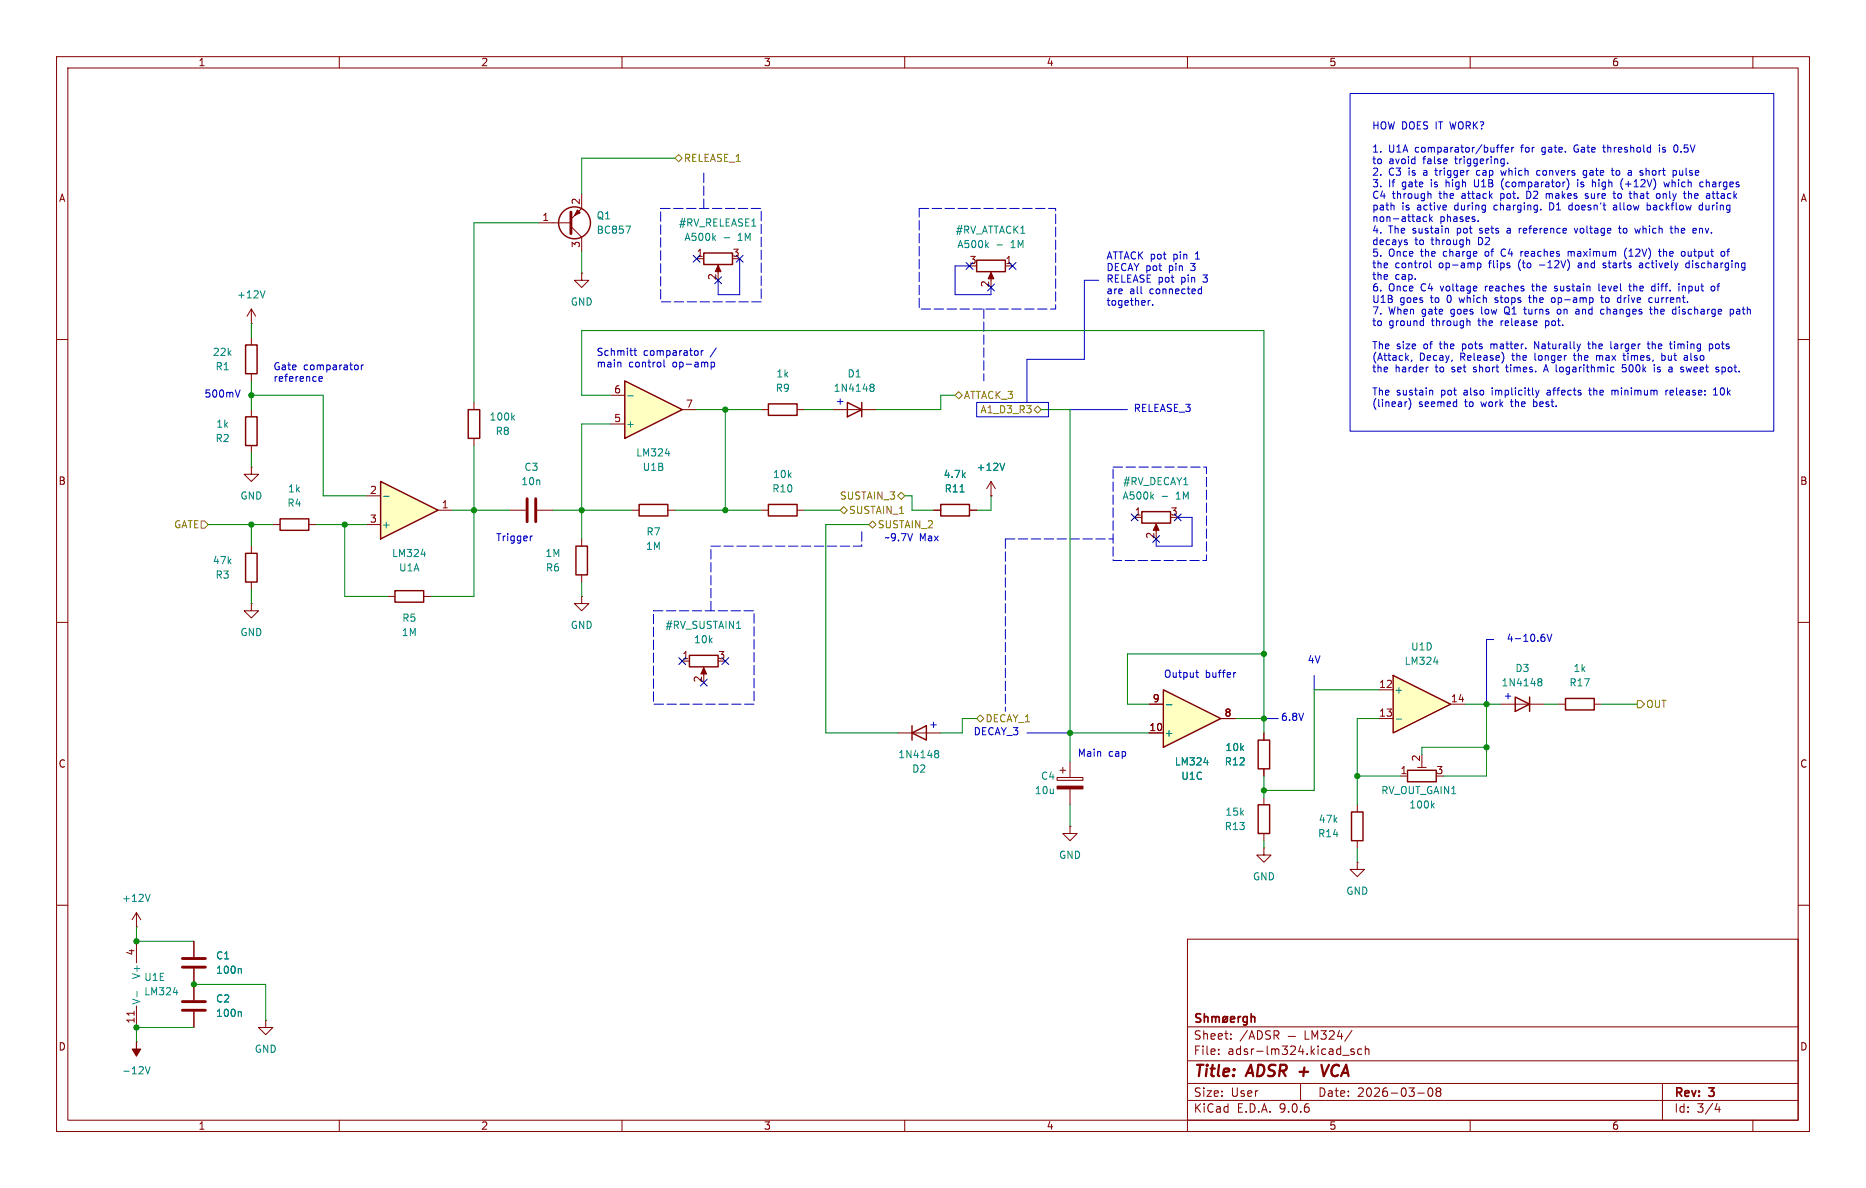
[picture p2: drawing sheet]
<svg xmlns="http://www.w3.org/2000/svg" width="330mm" height="210mm" viewBox="0 0 330 210" stroke-linecap="round" stroke-linejoin="round" font-family="sans-serif">
<g fill="none" stroke="#840000" stroke-width=".18">
<path d="M10 10h310v190h-310zM12 12h306v186h-306zM60 10v2M110 10v2M160 10v2M210 10v2M260 10v2M310 10v2M44.4 59.7v1.3M10 60h2M44.4 66.1v1.2M318 60h2"/>
<path d="M44.4 96.5v1.3M165.1 90.2h1.3M171.4 90.2h1.3M10 110h2M44.4 102.9v1.3M318 110h2M10 160h2M23.7 178.8v.7M24.1 166.4v3.8M24.1 177.8v3.8M34.3 166.4v2.8M34.3 171.2v5.6"/>
<path d="M34.3 178.8v2.8M210 166h108v32h-108zM318 160h2M47 180.4v1.2h1.3l-1.3 1.3-1.3-1.3h1.3M47 180.4h.1M60 198v2M110 198v2M160 198v2M210 198v2M210 194.5h108M210 191.5h108M210 187.5h108"/>
<path d="M210 181.5h108M215.5 186.3v.1M215.5 185.5v.1M217.7 183.6v.1M217.7 182.8v.1M227.8 183.2h1.3M230 191.5v3M230.8 182.2v1.5h.7M232 183.7v-1.5l.5 1.1 .5-1.1v1.5M233.6 182.2h.9l-.5 .6 .5 .1v.7l-.3 .1h-.4l-.2-.1M235.1 182.3l.6-.1 .2 .1 .1 .3-1 1.1h1M236.9 182.1l-.4 1.1h1"/>
<path d="M237.2 182.7v1M237.5 186.5h1.1M239.1 182.1l-1.3 2M239.5 185.5l-.4-.1-.2 .2 .1 .2 .5 .2v.3h-.6M240.8 185.5l-.4-.1-.3 .3v.4l.1 .2h.6M241.5 185.5l.2-.1 .3 .1 .1 .9M241.5 184.9v1.5M250.7 193.2h1.2M252.7 192.4l.2-.1a.81 .81 0 0 1 .6 .6 .81 .81 0 0 1-.3 .8l-.2 .1a.81 .81 0 0 1-.3-1.4zM254.2 192.9l-.2-.2 .2-.4 .5 .1 .1 .2-.3 .3M254.2 192.9l-.2 .3v.5l.2 .1 .5-.1 .1-.2-.1-.4-.2-.2M254.2 192.9h.3"/>
<path d="M260 198v2M294 191.5v6.5M303.7 195l-.4 1.1h.9M304 195.6v1M310 198v2"/>
</g>
<path d="M233.7 188.2l.4 2 .9-2" fill="none" stroke="#840000" stroke-width=".4"/>
<g fill="none" stroke="#840000" stroke-width=".3">
<path d="M212.3 179.3l-.5-.1-.2 .1v.5l.6 .3 .1 .3-.2 .3-.6-.1M213 179.8l.2-.1 .4 .1v.9M213 179.2v1.5M214.3 179.8l.5-.1 .2 .2M214.3 179.7v1M215 179.9l.2-.2 .4 .1v.9M215 179.9v.8M216.4 179.8l.4-.1 .3 .3v.4l-.3 .3-.4-.1-.1-.2v-.4zM217.1 179.7l-.9 1M219 179.7v1M219.4 179.7l-.3 .1-.1 .2M220.6 179.8l-.5-.1-.3 .3v.4l.2 .2h.6"/>
<path d="M220.6 179.7v1.2l-.3 .3-.4-.1M221.3 179.8l.2-.1 .3 .1 .1 .9M221.3 179.2v1.5M217.6 180.2l.7-.1v-.3l-.5-.1-.2 .2 .1 .7h.6"/>
</g>
<path d="M43.4 61h2.1v5.1h-2.1zM43.4 97.8h2.1v5.1h-2.1zM166.4 89.2h5v2h-5z" fill="none" stroke="#840000" stroke-width=".25"/>
<path d="M169.8 87h.7M24.2 175.2v1M30.7 175.4h.7M42.5 171.2l.2 .2v.6M42.5 178.8l.2 .2v.7" fill="none" stroke="#008484" stroke-width=".18"/>
<path d="M32.3 169.4h4M32.3 171h4M32.3 177.1h4M32.3 178.6h4" fill="none" stroke="#840000" stroke-width=".51"/>
<path d="M246.4 119.4l10.1 5.1-10.1 5.1z" fill="#ffffc2"/>
<path d="M246.4 119.4l10.1 5.1-10.1 5.1zM222.5 130.8h2v5.1h-2zM268 123.2l2.5 1.3-2.5 1.2zM270.5 123.2v2.5M276.9 123.5h5v2h-5zM222.5 142.3h2v5h-2zM239 143.5h2v5.1h-2z" fill="none" stroke="#840000" stroke-width=".25"/>
<g fill="none" stroke="#840000" stroke-width=".18">
<path d="M44.4 106.7v1.3h1.3l-1.3 1.2-1.2-1.2h1.2M44.4 106.7h.1M223.5 129.6v1.2M223.5 135.9v1.3M243.8 121.9h2.6M243.8 127h2.6M256.5 124.5h2.6M265.4 124.5h7.6M275.6 124.5h1.3M281.9 124.5h1.3M223.5 149.9v1.2h1.3l-1.3 1.3-1.3-1.3h1.3M223.5 149.9h.1"/>
<path d="M223.5 141v1.3M223.5 147.3v1.3M240 152.4v1.3h1.3l-1.3 1.3-1.2-1.3h1.2M240 152.4h.1M240 142.3v1.2M240 148.6v1.3"/>
</g>
<path d="M253.5 117h.8M246.9 127.1h1M272.1 120.5h.1M272.1 120h.3l.2 .1 .1 .2-.3 .2M272.2 120.5h.2M272.2 120.5l-.1 .1M272.4 120.5l.3 .3-.1 .3-.2 .1h-.3" fill="none" stroke="#008484" stroke-width=".18"/>
<path d="M205.7 121.9l10.2 5.1-10.2 5.1z" fill="#ffffc2"/>
<path d="M135.9 71.4h5.1v2h-5.1zM135.9 89.2h5.1v2h-5.1zM205.7 121.9l10.2 5.1-10.2 5.1z" fill="none" stroke="#840000" stroke-width=".25"/>
<g fill="none" stroke="#840000" stroke-width=".18">
<path d="M44.4 57.2h.1M44.4 54.6l-.7 1.3M44.4 54.6l.8 1.3M44.4 54.6v2.6M134.6 72.4h1.3M141 72.4h1.2M134.6 90.2h1.3M141 90.2h1.2M186.9 137.4h4.6v.5h-4.6zM187.5 136.2h1M188 135.7v1M189.2 134.6v2.8"/>
<path d="M189.2 139.5v2.8M203.2 129.6h2.5M203.2 124.5h2.5M215.9 127h2.5M189.2 146.1v1.2h1.3l-1.3 1.3-1.2-1.3h1.2M189.2 146.1h.1"/>
</g>
<path d="M46.9 51.4l-.5 1.3M206.3 124.6h.9M212.9 134.8h.8" fill="none" stroke="#008484" stroke-width=".18"/>
<path d="M186.9 139h4.6v.5h-4.6z" fill="#840000" stroke="#840000" stroke-width=".18"/>
<path d="M67.3 85.1l10.2 5.1-10.2 5.1z" fill="#ffffc2"/>
<g fill="none" stroke="#840000" stroke-width=".25">
<path d="M172.7 46h5.1v2h-5.1zM43.4 73.7h2.1v5.1h-2.1zM149.9 71.1l2.5 1.3-2.5 1.3zM152.4 71.1v2.6M49.5 91.7h5.1v2h-5.1zM67.3 85.1l10.2 5.1-10.2 5.1zM101.9 96.5h2v5.1h-2zM113 89.2h5.1v2h-5.1zM201.9 90.4h5.1v2.1h-5.1zM69.8 104.4h5.1v2h-5.1zM121.9 115.8h5.1v2.1h-5.1zM161.3 129.6l2.5-1.3v2.5z"/>
<path d="M161.3 128.3v2.5M248.9 136.2h5.1v2h-5.1z"/>
</g>
<g fill="none" stroke="#840000" stroke-width=".18">
<path d="M102.9 48.3v1.2h1.2l-1.2 1.3-1.3-1.3h1.3M102.9 48.3h.1M175.3 48.5v1M177.8 47h1.3M44.4 72.4v1.3M44.4 78.8v1.2M147.3 72.4h7.6M44.4 82.6v1.2h1.3l-1.3 1.3-1.2-1.3h1.2M44.4 82.6h.1M48.3 92.7h1.2M54.6 92.7h1.3M64.8 92.7h2.5"/>
<path d="M64.8 87.6h2.5M77.5 90.2h2.5M90.2 90.2h2.8M95 90.2h2.8M102.9 95.3v1.2M111.8 90.2h1.2M118.1 90.2h1.3M200.7 91.5h1.2M204.5 93v1M68.6 105.4h1.2M74.9 105.4h1.3M102.9 105.4v1.3h1.2l-1.2 1.3-1.3-1.3h1.3"/>
<path d="M102.9 105.4h.1M102.9 101.6v1.3M120.6 116.9h1.3M124.5 118.4v1M158.7 129.6h7.7M247.6 137.2h1.3M250.7 135.7h1.5M251.5 134.6v1.1M24.1 163.8h.1M24.1 161.3l-.7 1.3M24.1 161.3l.8 1.3M24.1 161.3v2.5"/>
</g>
<g fill="none" stroke="#008484" stroke-width=".18">
<path d="M176.3 43.3h1M154 68.4l.1 .1M154 68l.3-.1 .2 .1 .1 .2-.3 .3M154.1 68.5h.2M154.1 68.5h-.1M154.3 68.5l.3 .2-.1 .4-.2 .1-.3-.1M67.8 87.7h1M74.5 98h.8M205.5 87.7h1M130.3 111.1h.7M165.4 133.2h.1M165.4 132.7h.4l.1 .1 .1 .2-.2 .2"/>
<path d="M165.5 133.2h.3M165.5 133.2l-.1 .1M165.8 133.2l.2 .3-.1 .3-.1 .1h-.4M26.5 158.1l-.4 1.2M253.3 142.4l.3 .4M253.6 142l-.4 .5"/>
</g>
<g fill="#840000" stroke="#840000" stroke-width=".18">
<path d="M175.3 48.2l.5 1.1h-1z"/>
<path d="M124.5 118l.5 1.1h-1z"/>
<path d="M204.5 92.6l.5 1.1h-1z"/>
</g>
<path d="M93.2 88.2v4M94.7 88.2v4" fill="none" stroke="#840000" stroke-width=".51"/>
<path d="M110.5 67.3l10.1 5.1-10.1 5.1z" fill="#ffffc2"/>
<g fill="none" stroke="#840000" stroke-width=".25">
<path d="M124.5 44.7h5v2.1h-5zM82.8 72.4h2v5.1h-2zM110.5 67.3l10.1 5.1-10.1 5.1z"/>
<circle cx="101.6" cy="39.4" r="2.82"/>
</g>
<g fill="none" stroke="#840000" stroke-width=".18">
<path d="M95.2 39.4h5.8M102.9 34.3v2.5l-1.9 2M101 40l1.9 1.9v2.6M123.2 45.7h1.3M127 47.3v1M83.8 71.1v1.3M83.8 77.5v1.3M107.9 74.9h2.6M107.9 69.9h2.6M120.6 72.4h2.6M165.1 90.2h1.3M171.4 90.2h1.3"/>
<path d="M175.3 87.6h.1M175.3 85.1l-.8 1.3M175.3 85.1l.7 1.3M175.3 85.1v2.5M203.2 129.6h2.5M203.2 124.5h2.5M215.9 127h2.5M223.5 129.6v1.2M223.5 135.9v1.3M34.3 166.4v2.8M34.3 171.2v5.6M34.3 178.8v2.8"/>
<path d="M24.1 184.2h.1"/>
</g>
<g fill="none" stroke="#008484" stroke-width=".18">
<path d="M110.7 40h.8l-.5 1.2M128.1 42h.9M90.6 73.8l.4 .5M91 73.4l-.5 .5M111 70h1M117.7 80.2h.7M169.8 87h.7M177.7 81.9l-.4 1.2M206.3 124.6h.9M212.9 134.8h.8M42.5 178.8l.2 .2v.7M42.5 171.2l.2 .2v.6"/>
<path d="M25.7 188.6l.4 1.2 .4-1.2"/>
</g>
<g fill="#840000" stroke="#840000" stroke-width=".18">
<path d="M24.1 184.2v1.2h.8l-.8 1.3-.7-1.3h.7z"/>
<path d="M102.1 37.1l.5 .5-1 .5z"/>
<path d="M127 46.9l.5 1.1h-1z"/>
</g>
<path d="M101 37.5v3.8" fill="none" stroke="#840000" stroke-width=".51"/>
<path d="M119.4 28l.6-.7 .6 .7-.6 .6zM169.5 69.2l.7 .7-.7 .6-.6-.6zM183.5 71.8l.6 .6-.6 .6-.6-.6zM35.6 92.1h.6l.6 .6-.6 .7h-.6zM148.6 90.2l.6-.6 .7 .6-.7 .6zM153.7 92.7l.6-.6 .6 .6-.6 .7zM159.4 87l.6 .6-.6 .7-.7-.7zM172.7 127l.7-.6 .6 .6-.6 .7zM289.6 123.8h.6l.6 .7-.6 .6h-.6z" fill="none" stroke="#848400" stroke-width=".18"/>
<path d="M116.8 36.8h17.8v16.6h-17.8zM124.5 36.8v-6.3M162.6 36.8h24.1v17.8h-24.1zM174 54.6v12.7M125.7 96.5h26.7M152.4 94v2.5M177.8 95.3h19M177.8 95.3v30.4M196.8 82.6h16.6v16.5h-16.6zM115.6 108h17.7v16.5h-17.7zM125.7 108v-11.5" fill="none" stroke="#0000c2" stroke-width=".18" stroke-dasharray="1.7 .6"/>
<g fill="none" stroke="#0000c2" stroke-width=".18">
<path d="M238.8 16.5h74.9v59.7h-74.9zM246.5 36.3v.8M252.3 38.4l-.4-.1-.2 .3 .1 .5h.5M252.7 34.2l.4 .2v.7M252.8 37.9v1.3M253 38.7l.3 .5M253.3 38.3l-.5 .5M260.8 31.8v1l.2 .2M261.2 30.2l-.1 .5 .3 .3M261.4 39v.2M264.6 26h.5M265.1 25.6l-.2 .1"/>
<path d="M265.3 26h.5M265.4 30.1l.3 .9 .2-.6M265.8 25.6l-.3 .2v1.1M265.8 31.6a1.47 1.47 0 0 0 .1 1.9M265.9 28.1l.1 .1M266 28.1v1.1M266 28.9h-.1M266.2 26.5l.6-.2-.1-.2-.3-.1-.2 .2 .1 .6h.4M266.6 28.8v.1M267.3 26v.9M267.7 26l-.4 .3M270 33.8v1.3h.3"/>
<path d="M272.4 30.2l-.4-.1-.2 .3 .1 .5h.5M272.5 37v.1M273.5 34.2v.9M273.5 34.3h.1M274.1 35.8v1.3h.3M277.3 31.8a1.47 1.47 0 0 1-.2 1.7M277.9 36.3h-.3l-.2 .2 .1 .5 .4 .1M278.6 25.7l-.2 .5 .2 .6M279 32.2v.8M280.6 30.2l-.4-.1-.2 .3 .1 .5h.5M280.6 30.1v1.1l-.3 .2-.3-.1M280.8 34.3l-.3-.1-.2 .3 .6 .3"/>
<path d="M280.9 34.9l-.2 .2-.4-.1M282.1 32.2l.1 .8M283.4 26h.5M283.6 25.6v1.1l.3 .2M284.9 30.1h.5M285.2 30.9l.2 .1M285.4 36.3h.4M285.4 33.8v1.1l.3 .2M285.9 36.6h-.4l-.2 .2 .2 .3h.4M286 30.1l-.2 .3v.3l.2 .3M286.4 39.9v1.1l.3 .2M286.6 32.7l.4 .8"/>
<path d="M286.8 31.8l-.2 .6M287.5 32.5h1M289 33.8v1.3M289.1 34.3h-.1M291.3 36.3h.4l.2 .2-.1 .6h-.5M291.3 35.8v1.3M291.5 30.1l-.4 .2M293.5 34.3l.1 .5-.1 .2-.3 .1M293.5 25.6v.1M293.5 26v.9M294.3 32.2l.2 .8 .2-.6 .3 .6 .2-.8M296.3 39.9v1.3"/>
<path d="M296.3 25.6a.68 .68 0 0 1 .5 .7 .68 .68 0 0 1-.5 .6M296.4 30.2l.1 .2-.1 .5M297 30.1l.1 .8h.4M298.6 34.3l.4-.1 .2 .2M298.6 33.8v1.3M301.1 36.3h-.4l-.2 .2 .1 .6h.5M301.1 35.8v1.3M301.2 33h-.4M301.8 31.8v1.2M301.8 32.2v.1M303 33.8v1.1l.3 .2M130.8 45.7v6.4h-3.8v-2.6"/>
<path d="M171.4 47h-2.5v5.1h6.4v-1.3M194.3 49.5h-2.5v14h-10.2v7.6M203.1 53.1v.9M203.4 53.1l-.3 .3M203.8 53.8v.2M212 51.9h.5M212 51.1h.5M212.5 50.7v1.2M248.7 42.8l.2 .2-.2 .2M248.7 42.4l.1 .1M251.7 56.3v1.3M251.7 57.5l-.1 .1"/>
<path d="M253 46.1v1.1l.1 .1M256.1 40.4l.1 .8M259.8 42.5l.1 .7M259.9 56.8l.1 .8M261.3 46.5v1.3M261.4 46.5l.4 .1 .1 .5-.2 .2h-.4M264.4 53.4l.1 .1M264.6 52.6l-.2 .2 .2 .2M265.7 44.1l-.2 .5 .2 .6M266.1 54.7v.4l.2 .4M266.7 40.4h-.1M266.7 40.7l-.2 .2 .2 .3"/>
<path d="M269 44.4v.9M269 40.4l-.3 .2M269.3 44.4l-.3 .3M269.5 54.7h.4M269.6 54.2v1.1l.3 .2M270.3 52.6h.5M270.5 52.2v1.1l.3 .2M270.9 50.6h.4M271 50.2l.1 1.2M272.2 46.9h1M273.3 56.7v1.3M273.3 57.5l.2 .1"/>
<path d="M273.5 56.7l-.2 .1M274.9 52.7l-.3-.1-.2 .3v.5l.2 .1 .3-.1M274.9 51.4h.4M275.3 50.6l-.4 .2 .1 .1 .3 .1M275.5 54.7l-.1 .2v.5l.2 .1h.3M277.3 44.6l.4-.2 .2 .2M277.3 44.4v.9M278.4 40.4l.3 .8 .3-.8M279.2 54.7l.1 .8M279.3 55.5h-.5M279.3 55h-.5M279.5 46.5l-.4 .1"/>
<path d="M279.6 46.9h-.3l-.2 .1v.3h.5M282.8 50.2v1l.1 .2M283.1 52.6h.5M283.2 52.2v1.1l.4 .2M283.3 54.7h.4M283.7 55.5h-.4M284 46.6l-.3-.1-.2 .2 .5 .4M284 47.2l-.1 .1h-.4M286.2 40.4h.5M286.3 52.6l.3 .1M286.6 53.4l-.3 .1M286.6 52.2v1.3"/>
<path d="M287.7 43.8a1.46 1.46 0 0 0 0 2M288 50.6h.5M288.2 50.2v1l.3 .2M290.1 40.4l-.3 .8-.2-.6M290.4 46.6l.1 .7M290.5 46.8l-.4 .1-.2 .1 .2 .3h.4M291.7 54.7h.5M291.8 52.6l.4 .1M291.9 54.2v1.1l.3 .2M292.2 53.4l-.4 .1M292.3 50.6h.4M292.6 54.2v1.3"/>
<path d="M292.7 51.4h-.4M292.7 50.2v1.2M293 54.7l-.4 .1M293.3 44.4h.5M293.5 44v1.1l.3 .2M294.2 44v1.3M294.4 44.4l-.2 .2M295.3 40.4h.5M295.6 41.1l.2 .1M296.6 40.4l-.3 .1M296.9 50.2v.1M296.9 50.6v.8"/>
<path d="M297 54.7v.8M297.5 50.7l.4-.1 .2 .2M297.5 50.6v.8M297.9 44.5l.1 .2-.1 .5M298.6 46.5l-.4 .1-.1 .5 .3 .2h.3M298.7 46.1v1.2M300.5 40.4v.8M300.9 40.4l-.4 .1M302.8 50.6h.3l.2 .2-.1 .5-.4 .1M303.6 50.6h.5M304.1 50.2l-.3 .1v1.1M304.5 44.5l.3-.1 .2 .3-.1 .5h-.4"/>
<path d="M305.4 44.4h.5M305.9 44l-.3 .2v1.1M306 54.7h.4l.2 .2-.1 .6h-.5M306 54.7v1.2M307.1 54.7h.5M307.6 55h-.3l-.2 .2v.3h.5M42.5 68.9l-.5 1.3M56.5 66.6v.7h.4M56.9 66.6l.1 .3-.6 .1M63.1 64.5l.3 .3v.3l-.3 .3M63.9 64.5v.9M64.3 64.5l-.4 .3"/>
<path d="M109.7 64.1l.1 .8M112.1 62h.5M112.3 61.6v1l.3 .2M117.4 63.6v1.1l.2 .2M123.2 62l.3 .2v.4l-.3 .2M124 62v.8M124.4 62l-.4 .2M125.8 64v1.3M125.8 64.1l.3-.1 .3 .3-.1 .5h-.5M172.7 71.1h12.7v2.6h-12.7zM189.2 72.4h10.2M248.7 63.2l.4 .5"/>
<path d="M248.8 71l-.3 .1M249.1 62.8l-.5 .5M249.3 70.7a1.47 1.47 0 0 1-.2 1.7M249.7 63.6l-.1 .3M253 69l.4 .2v.6M263.7 60.8v.9M263.8 60.8l-.1 .1M265.9 62.8v.8M266.3 64.9h.4M266.4 64.5l.1 1.2M271.2 70.6v1.3M271.2 71.8l.1 .1"/>
<path d="M271.4 61.7v-1.3l.7 1.3M271.6 69l.3 .8M271.9 69.8l-.3 .5M272.2 69l-.3 .8M273.1 65.4h.6M273.4 64.5l-.4 1.2M273.8 69h-.2M273.8 69.3l-.2 .2 .2 .3M278.4 62.4l.1 1.2M280.8 60.8h.5M281 60.4v1.1l.3 .2M281 69h.4"/>
<path d="M281.1 68.6v1l.3 .2M282.3 62.8v.9M282.7 62.8l-.4 .2M284.9 61.6l.2 .1M285.1 69.1l.3-.1 .2 .2M285.1 69v.8M285.3 64.9l.1 .1M285.4 65.7h-.1M285.7 60.8l-.2 .1M285.7 61.2l-.2 .1 .2 .4M287.2 62.4v1.1l.3 .2M287.5 64.5h-.6v.6l.5-.1 .2 .2"/>
<path d="M287.6 65.5l-.2 .2-.5-.1M291.3 60.8h.5M291.5 60.4v1.1l.3 .2M292.2 60.4v1.3M292.4 60.8l-.2 .1M293.1 65.7h.5M293.6 65l-.3-.1-.2 .2 .1 .2 .4 .1M293.9 62.9l.4-.1 .2 .3-.1 .5h-.5M293.9 62.4v1.3M294.6 69v.8M295 69l-.4 .2M295.4 69v.8"/>
<path d="M295.9 69.3l-.6 .1M296.1 60.4v.1M296.1 60.8v.9M298.2 64.9l.2 .8 .3-.6M298.4 62.9v.8M298.4 63.6l-.4 .1M298.4 63.2h-.4M302.3 60.9l.4-.1 .2 .2-.1 .6h-.5M302.3 60.8v1.3M303 68.9l.4-.3v1.2M303 69.8h.8M303.6 60.8l-.2 .2v.4l.2 .3"/>
<path d="M304.5 65h.5M304.5 65.7h.5M304.5 64.9v1.3M94.1 94.8l-.3 .1M208.3 91.5h2.5v5h-6.3v-1.2M211.5 118.9h.4M211.6 118.5v1l.3 .2M218.5 118.9l-.3 .1M232.4 119.4v2.5M264.2 113h-1.3v11.5M273.1 112.7l.1 .1-.1 .5M273.6 112.1l.4 1.3 .4-1.3"/>
<path d="M181.6 129.6h7.6M223.5 127h2.6"/>
</g>
<g fill="none" stroke="#008400" stroke-width=".18">
<path d="M95.2 39.4h-11.4v31.7M119.4 28h-16.5v6.3M44.4 57.2v2.5M102.9 44.5v3.8M44.4 67.3v5.1M44.4 69.9h12.7v17.7h7.7M83.8 78.8v26.6h-7.6M107.9 69.9h-5v-11.5h120.6v71.2M107.9 74.9h-5v20.4M123.2 72.4h11.4M128.3 72.4v17.8M142.2 72.4h5.1"/>
<path d="M168.9 69.9h-2.5v2.5h-11.5M184.1 72.4h5.1v62.2M36.8 92.7h11.5M44.4 80v2.6M44.4 92.7v3.8M55.9 92.7h8.9M61 92.7v12.7h7.6M80 90.2h10.2M97.8 90.2h14M119.4 90.2h15.2M142.2 90.2h6.4M153.7 92.7h-7.7v36.9h12.7"/>
<path d="M160 87.6h1.3v2.6h3.8M175.3 87.6v2.6h-2.6M44.4 104.2v2.5M102.9 102.9v2.5M223.5 115.6h-24.1v8.9h3.8M172.7 127h-2.5v2.6h-3.8M189.2 129.6h14M218.4 127h5.1M223.5 137.2v3.8M240 137.2h7.6M243.8 127h-3.8v15.3M243.8 121.9h-11.4v17.8h-8.9"/>
<path d="M259.1 124.5h6.3M262.9 124.5v12.7h-7.6M262.9 132.1h-11.4v1.3M273 124.5h2.6M283.2 124.5h6.4M189.2 142.3v3.8M223.5 148.6v1.3M240 149.9v2.5M24.1 163.8v2.6h10.2M34.3 174h12.7v6.4M34.3 181.6h-10.2v2.6"/>
</g>
<g fill="none" stroke="#000084" stroke-width=".18">
<path d="M122.6 45.1l1.2 1.2M123.8 45.1l-1.2 1.2M126.4 48.9l1.2 1.3M127.6 48.9l-1.2 1.3M130.2 45.1l1.2 1.2M131.4 45.1l-1.2 1.2M170.8 46.4l1.3 1.2M172.1 46.4l-1.3 1.2M174.7 50.2l1.2 1.2M175.9 50.2l-1.2 1.2M178.5 46.4l1.2 1.2M179.7 46.4l-1.2 1.2"/>
<path d="M200.1 90.8l1.2 1.3M201.3 90.8l-1.2 1.3M203.9 94.7l1.2 1.2M205.1 94.7l-1.2 1.2M207.7 90.8l1.2 1.3M208.9 90.8l-1.2 1.3M120 116.2l1.3 1.3M121.3 116.2l-1.3 1.3M127.7 116.2l1.2 1.3M128.9 116.2l-1.2 1.3M123.9 120.1l1.2 1.2M125.1 120.1l-1.2 1.2"/>
</g>
<g fill="#008400" stroke="#008400" stroke-width=".18">
<circle cx="262.9" cy="124.5" r=".46"/>
<circle cx="262.9" cy="132.1" r=".46"/>
<circle cx="223.5" cy="139.7" r=".46"/>
<circle cx="240" cy="137.2" r=".46"/>
<circle cx="128.3" cy="72.4" r=".46"/>
<circle cx="83.8" cy="90.2" r=".46"/>
<circle cx="44.4" cy="69.9" r=".46"/>
<circle cx="61" cy="92.7" r=".46"/>
<circle cx="102.9" cy="90.2" r=".46"/>
<circle cx="128.3" cy="90.2" r=".46"/>
<circle cx="189.2" cy="129.6" r=".46"/>
<circle cx="223.5" cy="115.6" r=".46"/>
<circle cx="223.5" cy="127" r=".46"/>
<circle cx="44.4" cy="92.7" r=".46"/>
<circle cx="24.1" cy="181.6" r=".46"/>
<circle cx="34.3" cy="174" r=".46"/>
<circle cx="24.1" cy="166.4" r=".46"/>
</g>
<g font-size="2.8" fill="#840000">
<text x="211" y="190.9">Title:</text>
<text x="220.7" y="190.9">ADSR +</text>
<text x="235.4" y="190.9">VCA</text>
</g>
<g font-size="2.1" fill="#840000">
<text x="211" y="184">Sheet:</text>
<text x="219.2" y="184">/ADSR</text>
<text x="211" y="186.7">File:</text>
<text x="217.1" y="186.7">adsr-lm324.kicad_sch</text>
<text x="211" y="196.9">KiCad</text>
<text x="211" y="194.1">Size:</text>
<text x="217.7" y="194.1">User</text>
<text x="218.7" y="196.9">E.D.A.</text>
<text x="226.3" y="196.9">9.0.6</text>
<text x="233" y="194.1">Date:</text>
<text x="240" y="194.1">2026-03-08</text>
<text x="296" y="194.3">Rev:</text>
<text x="296" y="196.9">Id:</text>
<text x="300.1" y="196.9">3/4</text>
<text x="302.4" y="194.3">3</text>
</g>
<g font-size="1.8" fill="#840000">
<text x="35" y="11.9">1</text>
<text x="85" y="11.9">2</text>
<text x="135" y="11.9">3</text>
<text x="185" y="11.9">4</text>
<text x="235" y="11.9">5</text>
<text x="285" y="11.9">6</text>
<text x="10.3" y="35.9">A</text>
<text x="318.3" y="35.9">A</text>
<text x="95.8" y="39.1">1</text>
<text x="102.6" y="36.3" transform="rotate(-90 102.6 36.3)">2</text>
<text x="102.6" y="43.9" transform="rotate(-90 102.6 43.9)">3</text>
<text x="123.1" y="45.5">1</text>
<text x="129.5" y="45.5">3</text>
<text x="171.4" y="46.8">3</text>
<text x="177.7" y="46.8">1</text>
<text x="126.7" y="49.6" transform="rotate(-90 126.7 49.6)">2</text>
<text x="175" y="50.9" transform="rotate(-90 175 50.9)">2</text>
<text x="108.5" y="69.6">6</text>
<text x="108.5" y="74.7">5</text>
<text x="121.2" y="72.2">7</text>
<text x="10.3" y="85.9">B</text>
<text x="65.3" y="87.4">2</text>
<text x="78" y="89.9">1</text>
<text x="318.3" y="85.9">B</text>
<text x="65.3" y="92.5">3</text>
<text x="200.6" y="91.2">1</text>
<text x="204.2" y="95.3" transform="rotate(-90 204.2 95.3)">2</text>
<text x="206.9" y="91.2">3</text>
<text x="120.6" y="116.6">1</text>
<text x="126.9" y="116.6">3</text>
<text x="124.2" y="120.7" transform="rotate(-90 124.2 120.7)">2</text>
<text x="203.8" y="124.2">9</text>
<text x="243.8" y="121.7">12</text>
<text x="256.5" y="124.2">14</text>
<text x="203.2" y="129.3">10</text>
<text x="216.5" y="126.8">8</text>
<text x="243.8" y="126.8">13</text>
<text x="10.3" y="135.9">C</text>
<text x="247.6" y="136.9">1</text>
<text x="251.2" y="134.7" transform="rotate(-90 251.2 134.7)">2</text>
<text x="253.9" y="136.9">3</text>
<text x="318.3" y="135.9">C</text>
<text x="23.9" y="169" transform="rotate(-90 23.9 169)">4</text>
<text x="10.3" y="185.9">D</text>
<text x="23.9" y="181" transform="rotate(-90 23.9 181)">11</text>
<text x="318.3" y="185.9">D</text>
<text x="35" y="199.9">1</text>
<text x="85" y="199.9">2</text>
<text x="135" y="199.9">3</text>
<text x="185" y="199.9">4</text>
<text x="235" y="199.9">5</text>
<text x="285" y="199.9">6</text>
</g>
<g font-size="1.8" fill="#0000c2">
<text x="242.6" y="23.1">HOW DOES IT WORK?</text>
<text x="242.6" y="27.2">1.</text>
<text x="242.6" y="29.2">to</text>
<text x="245.6" y="27.2">U1A</text>
<text x="245.6" y="29.2">avoid</text>
<text x="250.4" y="27.2">comparator/buffer</text>
<text x="251.8" y="29.2">false</text>
<text x="257.6" y="29.2">triggering.</text>
<text x="269.3" y="27.2">for</text>
<text x="273.1" y="27.2">gate.</text>
<text x="279" y="27.2">Gate</text>
<text x="284.4" y="27.2">threshold</text>
<text x="294.5" y="27.2">is</text>
<text x="297.3" y="27.2">0.5V</text>
<text x="242.6" y="31.3">2.</text>
<text x="242.6" y="33.3">3.</text>
<text x="242.6" y="35.4">C4</text>
<text x="245.6" y="31.3">C3</text>
<text x="245.6" y="33.3">If</text>
<text x="246.2" y="35.4">through</text>
<text x="248.1" y="33.3">gate</text>
<text x="249.2" y="31.3">is</text>
<text x="252" y="31.3">a</text>
<text x="253.3" y="33.3">is</text>
<text x="254.3" y="31.3">trigger</text>
<text x="254.6" y="35.4">the</text>
<text x="256.1" y="33.3">high</text>
<text x="258.8" y="35.4">attack</text>
<text x="261.4" y="33.3">U1B</text>
<text x="261.8" y="31.3">cap</text>
<text x="265.8" y="35.4">pot.</text>
<text x="266.3" y="31.3">which</text>
<text x="266.3" y="33.3">(comparator)</text>
<text x="270.6" y="35.4">D2</text>
<text x="272.8" y="31.3">convers</text>
<text x="274.3" y="35.4">makes</text>
<text x="280" y="33.3">is</text>
<text x="281.3" y="31.3">gate</text>
<text x="281.4" y="35.4">sure</text>
<text x="282.8" y="33.3">high</text>
<text x="286.6" y="31.3">to</text>
<text x="286.6" y="35.4">to</text>
<text x="288.1" y="33.3">(+12V)</text>
<text x="289.6" y="31.3">a</text>
<text x="289.7" y="35.4">that</text>
<text x="291.9" y="31.3">short</text>
<text x="294.6" y="35.4">only</text>
<text x="296" y="33.3">which</text>
<text x="297.9" y="31.3">pulse</text>
<text x="299.7" y="35.4">the</text>
<text x="302.5" y="33.3">charges</text>
<text x="303.9" y="35.4">attack</text>
<text x="242.6" y="37.4">path</text>
<text x="242.6" y="39.4">non-attack</text>
<text x="242.6" y="41.5">4.</text>
<text x="245.6" y="41.5">The</text>
<text x="247.9" y="37.4">is</text>
<text x="249.9" y="41.5">sustain</text>
<text x="250.7" y="37.4">active</text>
<text x="254.6" y="39.4">phases.</text>
<text x="257.5" y="37.4">during</text>
<text x="257.9" y="41.5">pot</text>
<text x="262.1" y="41.5">sets</text>
<text x="264.7" y="37.4">charging.</text>
<text x="267.2" y="41.5">a</text>
<text x="269.5" y="41.5">reference</text>
<text x="274.7" y="37.4">D1</text>
<text x="278.3" y="37.4">doesn't</text>
<text x="279.6" y="41.5">voltage</text>
<text x="286.4" y="37.4">allow</text>
<text x="287.6" y="41.5">to</text>
<text x="290.7" y="41.5">which</text>
<text x="292.5" y="37.4">backflow</text>
<text x="297.2" y="41.5">the</text>
<text x="301.3" y="41.5">env.</text>
<text x="302" y="37.4">during</text>
<text x="195.6" y="46.1">ATTACK pot</text>
<text x="207.6" y="46.1">pin</text>
<text x="211.7" y="46.1">1</text>
<text x="242.6" y="43.5">decays</text>
<text x="242.6" y="45.6">5.</text>
<text x="242.6" y="47.6">the</text>
<text x="245.6" y="45.6">Once</text>
<text x="246.7" y="47.6">control</text>
<text x="250.2" y="43.5">to</text>
<text x="251.4" y="45.6">the</text>
<text x="253.3" y="43.5">through</text>
<text x="254.6" y="47.6">op-amp</text>
<text x="255.5" y="45.6">charge</text>
<text x="261.7" y="43.5">D2</text>
<text x="263.1" y="45.6">of</text>
<text x="263.6" y="47.6">flips</text>
<text x="266.1" y="45.6">C4</text>
<text x="269" y="47.6">(to</text>
<text x="269.8" y="45.6">reaches</text>
<text x="272.9" y="47.6">-12V)</text>
<text x="278.3" y="45.6">maximum</text>
<text x="280" y="47.6">and</text>
<text x="284.6" y="47.6">starts</text>
<text x="288.5" y="45.6">(12V)</text>
<text x="291.2" y="47.6">actively</text>
<text x="294.9" y="45.6">the</text>
<text x="299" y="45.6">output</text>
<text x="299.6" y="47.6">discharging</text>
<text x="195.6" y="48.1">DECAY pot</text>
<text x="195.6" y="50.2">RELEASE pot</text>
<text x="195.6" y="52.2">are</text>
<text x="199.8" y="52.2">all</text>
<text x="203.4" y="52.2">connected</text>
<text x="206.8" y="48.1">pin</text>
<text x="209" y="50.2">pin</text>
<text x="210.9" y="48.1">3</text>
<text x="213.1" y="50.2">3</text>
<text x="242.6" y="49.7">the</text>
<text x="242.6" y="51.7">6.</text>
<text x="242.6" y="53.8">U1B</text>
<text x="245.6" y="51.7">Once</text>
<text x="246.7" y="49.7">cap.</text>
<text x="247.6" y="53.8">goes</text>
<text x="251.4" y="51.7">C4</text>
<text x="253.1" y="53.8">to</text>
<text x="255" y="51.7">voltage</text>
<text x="256.2" y="53.8">0</text>
<text x="258.6" y="53.8">which</text>
<text x="263.1" y="51.7">reaches</text>
<text x="265.1" y="53.8">stops</text>
<text x="271.3" y="53.8">the</text>
<text x="271.6" y="51.7">the</text>
<text x="275.4" y="53.8">op-amp</text>
<text x="275.8" y="51.7">sustain</text>
<text x="283.8" y="51.7">level</text>
<text x="284.5" y="53.8">to</text>
<text x="287.5" y="53.8">drive</text>
<text x="289.4" y="51.7">the</text>
<text x="293.3" y="53.8">current.</text>
<text x="293.6" y="51.7">diff.</text>
<text x="298.5" y="51.7">input</text>
<text x="195.6" y="54.3">together.</text>
<text x="242.6" y="55.8">7.</text>
<text x="242.6" y="57.8">to</text>
<text x="245.6" y="55.8">When</text>
<text x="245.6" y="57.8">ground</text>
<text x="251.6" y="55.8">gate</text>
<text x="253.3" y="57.8">through</text>
<text x="256.8" y="55.8">goes</text>
<text x="261.7" y="57.8">the</text>
<text x="262.4" y="55.8">low</text>
<text x="265.9" y="57.8">release</text>
<text x="266.7" y="55.8">Q1</text>
<text x="270.5" y="55.8">turns</text>
<text x="273.9" y="57.8">pot.</text>
<text x="276.5" y="55.8">on</text>
<text x="279.9" y="55.8">and</text>
<text x="284.6" y="55.8">changes</text>
<text x="293.5" y="55.8">the</text>
<text x="297.7" y="55.8">discharge</text>
<text x="308" y="55.8">path</text>
<text x="48.3" y="65.6">Gate</text>
<text x="53.7" y="65.6">comparator</text>
<text x="105.4" y="63.1">Schmitt</text>
<text x="105.4" y="65.2">main</text>
<text x="111.2" y="65.2">control</text>
<text x="113.8" y="63.1">comparator</text>
<text x="119.1" y="65.2">op-amp</text>
<text x="125.8" y="63.1">/</text>
<text x="242.6" y="61.9">The</text>
<text x="242.6" y="64">(Attack,</text>
<text x="246.9" y="61.9">size</text>
<text x="251" y="64">Decay,</text>
<text x="251.9" y="61.9">of</text>
<text x="254.9" y="61.9">the</text>
<text x="258.3" y="64">Release)</text>
<text x="259" y="61.9">pots</text>
<text x="264.3" y="61.9">matter.</text>
<text x="267.7" y="64">the</text>
<text x="271.9" y="64">longer</text>
<text x="272.2" y="61.9">Naturally</text>
<text x="279" y="64">the</text>
<text x="282" y="61.9">the</text>
<text x="283.2" y="64">max</text>
<text x="286.1" y="61.9">larger</text>
<text x="288.2" y="64">times,</text>
<text x="292.9" y="61.9">the</text>
<text x="295.1" y="64">but</text>
<text x="297" y="61.9">timing</text>
<text x="299.3" y="64">also</text>
<text x="304.1" y="61.9">pots</text>
<text x="36.1" y="70.5">500mV</text>
<text x="48.3" y="67.7">reference</text>
<text x="147.7" y="71.8">+</text>
<text x="242.6" y="66">the</text>
<text x="242.6" y="70.1">The</text>
<text x="246.7" y="66">harder</text>
<text x="246.9" y="70.1">sustain</text>
<text x="254" y="66">to</text>
<text x="255" y="70.1">pot</text>
<text x="257" y="66">set</text>
<text x="259.1" y="70.1">also</text>
<text x="261" y="66">short</text>
<text x="264.3" y="70.1">implicitly</text>
<text x="267.1" y="66">times.</text>
<text x="274" y="66">A logarithmic</text>
<text x="274.2" y="70.1">affects</text>
<text x="281.9" y="70.1">the</text>
<text x="286.1" y="70.1">minimum</text>
<text x="288.2" y="66">500k</text>
<text x="294" y="66">is</text>
<text x="295.8" y="70.1">release:</text>
<text x="296.8" y="66">a</text>
<text x="299.1" y="66">sweet</text>
<text x="304.5" y="70.1">10k</text>
<text x="305.5" y="66">spot.</text>
<text x="200.4" y="73">RELEASE_3</text>
<text x="242.6" y="72.2">(linear)</text>
<text x="250.9" y="72.2">seemed</text>
<text x="259.2" y="72.2">to</text>
<text x="262.2" y="72.2">work</text>
<text x="267.7" y="72.2">the</text>
<text x="271.8" y="72.2">best.</text>
<text x="87.6" y="95.9">Trigger</text>
<text x="156.4" y="95.9">~9.7V</text>
<text x="162.6" y="95.9">Max</text>
<text x="266.4" y="113.7">4-10.6V</text>
<text x="231.2" y="117.5">4V</text>
<text x="205.7" y="120">Output</text>
<text x="213.1" y="120">buffer</text>
<text x="265.8" y="123.8">+</text>
<text x="164.2" y="128.9">+</text>
<text x="172.1" y="130.2">DECAY_3</text>
<text x="174.2" y="127.9">DECAY_1</text>
<text x="226.4" y="127.6">6.8V</text>
<text x="190.5" y="134">Main</text>
<text x="196" y="134">cap</text>
</g>
<g font-size="1.8" fill="#848400">
<text x="120.8" y="28.8">RELEASE_1</text>
<text x="170.4" y="70.7">ATTACK_3</text>
<text x="173.3" y="73.3">A1_D3_R3</text>
<text x="148.4" y="88.5">SUSTAIN_3</text>
<text x="30.7" y="93.6">GATE</text>
<text x="150.1" y="91.1">SUSTAIN_1</text>
<text x="155.1" y="93.6">SUSTAIN_2</text>
<text x="291" y="125.3">OUT</text>
</g>
<g font-size="1.8" fill="#008484">
<text x="105.4" y="41.5">BC857</text>
<text x="105.4" y="39">Q1</text>
<text x="120" y="40.3">#RV_RELEASE1</text>
<text x="168.9" y="41.5">#RV_ATTACK1</text>
<text x="120.9" y="42.8">A500k</text>
<text x="130.6" y="42.8">1M</text>
<text x="169.2" y="44.1">A500k</text>
<text x="178.9" y="44.1">1M</text>
<text x="41.8" y="53">+12V</text>
<text x="100.8" y="54.2">GND</text>
<text x="37.5" y="63.1">22k</text>
<text x="38" y="65.7">R1</text>
<text x="137.1" y="69.5">R9</text>
<text x="137.2" y="66.9">1k</text>
<text x="147.3" y="69.5">1N4148</text>
<text x="149.8" y="66.9">D1</text>
<text x="38.1" y="75.8">1k</text>
<text x="86.5" y="74.5">100k</text>
<text x="87.6" y="77.1">R8</text>
<text x="110.6" y="75.8">+</text>
<text x="38" y="78.4">R2</text>
<text x="92.6" y="83.4">C3</text>
<text x="112.4" y="80.9">LM324</text>
<text x="113.6" y="83.4">U1B</text>
<text x="172.6" y="83.4">+12V</text>
<text x="42.4" y="88.5">GND</text>
<text x="50.7" y="89.8">R4</text>
<text x="50.8" y="87.2">1k</text>
<text x="92.1" y="86">10n</text>
<text x="136.5" y="87.2">R10</text>
<text x="136.6" y="84.7">10k</text>
<text x="166.8" y="84.7">4.7k</text>
<text x="167" y="87.2">R11</text>
<text x="198.4" y="88.5">A500k</text>
<text x="198.5" y="86">#RV_DECAY1</text>
<text x="208.1" y="88.5">1M</text>
<text x="67.4" y="93.6">+</text>
<text x="114.2" y="94.9">R7</text>
<text x="37.5" y="99.9">47k</text>
<text x="69.2" y="98.7">LM324</text>
<text x="70.5" y="101.2">U1A</text>
<text x="96.4" y="98.7">1M</text>
<text x="96.4" y="101.2">R6</text>
<text x="114.1" y="97.4">1M</text>
<text x="38" y="102.5">R3</text>
<text x="42.4" y="112.6">GND</text>
<text x="71" y="112.6">1M</text>
<text x="71" y="110.1">R5</text>
<text x="100.8" y="111.4">GND</text>
<text x="117.6" y="111.4">#RV_SUSTAIN1</text>
<text x="122.6" y="113.9">10k</text>
<text x="248.3" y="117.7">LM324</text>
<text x="249.5" y="115.2">U1D</text>
<text x="267.9" y="119">D3</text>
<text x="278.2" y="119">1k</text>
<text x="246.5" y="122.8">+</text>
<text x="265.4" y="121.5">1N4148</text>
<text x="277.5" y="121.5">R17</text>
<text x="205.9" y="130.4">+</text>
<text x="158.8" y="134.2">1N4148</text>
<text x="161.2" y="136.8">D2</text>
<text x="207.7" y="135.5">LM324</text>
<text x="216.5" y="135.5">R12</text>
<text x="216.6" y="133">10k</text>
<text x="182.9" y="140.6">10u</text>
<text x="184" y="138">C4</text>
<text x="208.8" y="138">U1C</text>
<text x="244.2" y="140.6">RV_OUT_GAIN1</text>
<text x="249.1" y="143.1">100k</text>
<text x="216.5" y="146.9">R13</text>
<text x="216.6" y="144.4">15k</text>
<text x="233" y="148.2">R14</text>
<text x="233.1" y="145.7">47k</text>
<text x="187.2" y="152">GND</text>
<text x="221.5" y="155.8">GND</text>
<text x="21.5" y="159.6">+12V</text>
<text x="238" y="158.4">GND</text>
<text x="25" y="173.2" transform="rotate(-90 25 173.2)">V+</text>
<text x="25.4" y="173.6">U1E</text>
<text x="38.1" y="169.8">C1</text>
<text x="38.1" y="172.3">100n</text>
<text x="25" y="177.7" transform="rotate(-90 25 177.7)">V-</text>
<text x="25.4" y="176.1">LM324</text>
<text x="38.1" y="177.4">C2</text>
<text x="38.1" y="180">100n</text>
<text x="21.5" y="190.1">-12V</text>
<text x="45" y="186.3">GND</text>
</g>
</svg>
